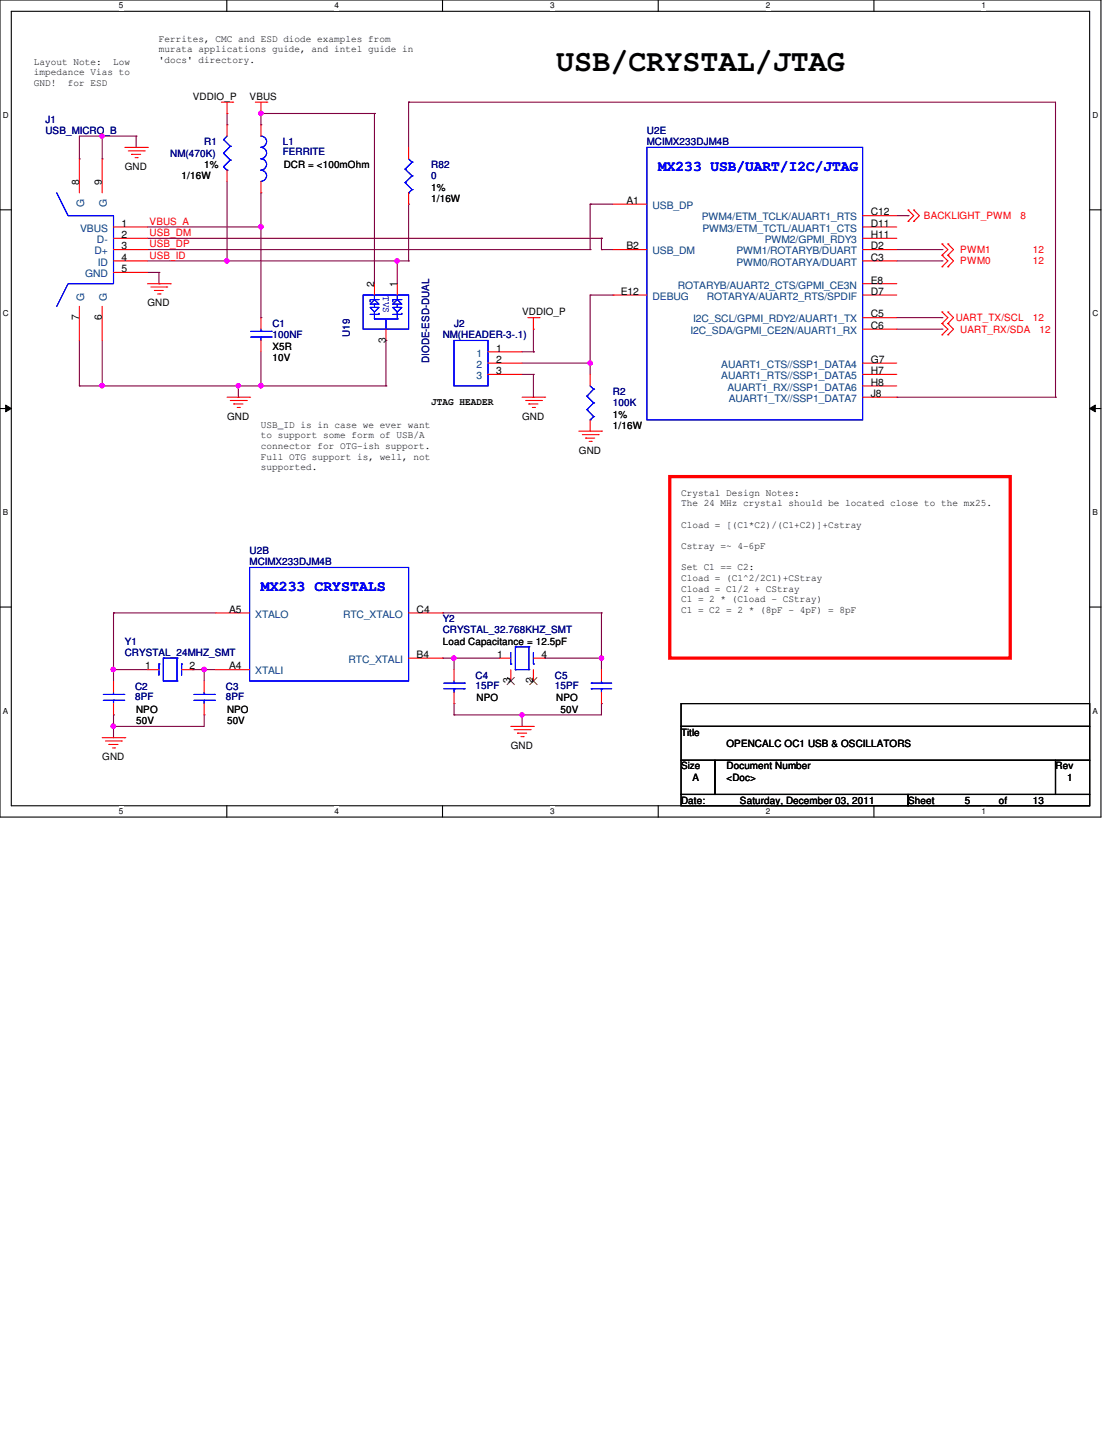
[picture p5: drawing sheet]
<svg xmlns="http://www.w3.org/2000/svg" width="216mm" height="279mm" viewBox="0 0 216 279" stroke-linecap="round" stroke-linejoin="round" font-family="sans-serif">
<path d="M0 0h214.3v159.1h-214.3zM2.2 2.2h209.9v154.7h-209.9z" fill="none" stroke="#000" stroke-width=".21"/>
<g fill="#fff">
<path d="M23.2 .2h.8v1.8h-.8z"/>
<path d="M23.2 157.1h.8v1.8h-.8z"/>
</g>
<path d="M44.2 0v2.2M44.2 156.9v2.2" fill="none" stroke="#000" stroke-width=".21"/>
<g fill="#fff">
<path d="M65.1 .2h.9v1.8h-.9z"/>
<path d="M65.1 157.1h.9v1.8h-.9z"/>
</g>
<path d="M86.1 0v2.2M86.1 156.9v2.2" fill="none" stroke="#000" stroke-width=".21"/>
<g fill="#fff">
<path d="M107.1 .2h.9v1.8h-.9z"/>
<path d="M107.1 157.1h.9v1.8h-.9z"/>
</g>
<path d="M128.1 0v2.2M128.1 156.9v2.2" fill="none" stroke="#000" stroke-width=".21"/>
<g fill="#fff">
<path d="M149.1 .2h.9v1.8h-.9z"/>
<path d="M149.1 157.1h.9v1.8h-.9z"/>
</g>
<path d="M170.1 0v2.2M170.1 156.9v2.2" fill="none" stroke="#000" stroke-width=".21"/>
<g fill="#fff">
<path d="M191.1 .2h.9v1.8h-.9z"/>
<path d="M191.1 157.1h.9v1.8h-.9z"/>
<path d="M.6 21.5h1.1v1.8h-1.1z"/>
<path d="M212.7 21.5h1.1v1.8h-1.1z"/>
<path d="M.6 60.2h1.1v1.7h-1.1z"/>
<path d="M212.7 60.2h1.1v1.7h-1.1z"/>
</g>
<path d="M0 40.9h2.2M212.1 40.9h2.2" fill="none" stroke="#000" stroke-width=".21"/>
<g fill="#fff">
<path d="M.6 98.8h1v1.8h-1z"/>
<path d="M212.7 98.8h1v1.8h-1z"/>
</g>
<path d="M0 79.5h2.2M212.1 79.5h2.2" fill="none" stroke="#000" stroke-width=".21"/>
<path d="M1.1 78.9l1.1 .6-1.1 .7zM212.1 79.5l1.1-.6v1.3z" fill="#000"/>
<path d="M1.1 78.9l1.1 .6-1.1 .7zM212.1 79.5l1.1-.6v1.3z" fill="none" stroke="#000" stroke-width=".19"/>
<g fill="#fff">
<path d="M.6 137.5h1v1.8h-1z"/>
<path d="M212.7 137.5h1v1.8h-1z"/>
</g>
<path d="M0 118.2h2.2M212.1 118.2h2.2" fill="none" stroke="#000" stroke-width=".21"/>
<g fill="none" stroke="#800040" stroke-width=".21">
<path d="M28.7 46.4h88.4M28.7 48.6h86.2M114.9 48.6h.1M117.1 46.4h.1M117.1 48.6h.1M117.1 48.6h2.2M101.6 70.7h13.3M114.9 70.7h.1M22.1 119.3h.1M22.1 119.3h19.9M22.1 119.3v13.3M22.1 130.4h.1"/>
<path d="M39.8 130.4h.1M39.8 130.4v2.2"/>
</g>
<circle cx="114.9" cy="70.7" r=".43" fill="#f0f"/>
<circle cx="114.9" cy="70.7" r=".43" fill="none" stroke="#f0f" stroke-width=".21"/>
<g fill="none" stroke="#800040" stroke-width=".21">
<path d="M19.9 30.9h.1M19.9 26.5v4.4M44.2 24.3h.1M44.2 22.1v2.2M114.9 39.8h.1M114.9 39.8h4.4M28.7 44.2h22.1M50.8 44.2h.1M50.8 44.2v17.6M114.9 57.4h.1M114.9 57.4v13.3M114.9 57.4h4.4"/>
<path d="M119.3 57.4h.1M15.5 75.1h.1M15.5 66.3v8.8M50.8 61.8h.1M103.8 68.5h.1M103.8 64.1v4.4"/>
</g>
<circle cx="50.8" cy="44.1" r=".43" fill="#f0f"/>
<circle cx="50.8" cy="44.1" r=".43" fill="none" stroke="#f0f" stroke-width=".21"/>
<g fill="none" stroke="#800040" stroke-width=".21">
<path d="M44.2 35.3v15.5M50.8 37.5h.1M50.8 24.3h.1M50.8 22.1v2.2M50.8 37.5v6.7M28.7 50.8h15.5M30.9 55.2h.1M30.9 53v2.2M44.2 50.8h.1M46.4 77.3h.1M46.4 75.1v2.2M103.8 77.3h.1"/>
<path d="M103.8 72.9v4.4M114.9 70.7h.1M114.9 70.7v2.2M22.1 130.4h.1M22.1 130.4h6.6M39.8 139.2h.1M39.8 139.2v2.2"/>
</g>
<circle cx="22.1" cy="130.3" r=".43" fill="#f0f"/>
<circle cx="22.1" cy="130.3" r=".43" fill="none" stroke="#f0f" stroke-width=".21"/>
<path d="M19.9 26.5h6.6M26.5 26.5h.1M101.6 68.5h2.2M103.8 68.5h.1" fill="none" stroke="#800040" stroke-width=".21"/>
<circle cx="19.9" cy="26.5" r=".43" fill="#f0f"/>
<circle cx="19.9" cy="26.5" r=".43" fill="none" stroke="#f0f" stroke-width=".21"/>
<path d="M15.5 26.5h4.4M19.9 26.5h.1M28.7 53h2.2M30.9 53h.1M22.1 141.4h.1M22.1 141.4v2.2" fill="none" stroke="#800040" stroke-width=".21"/>
<circle cx="22.1" cy="141.4" r=".43" fill="#f0f"/>
<circle cx="22.1" cy="141.4" r=".43" fill="none" stroke="#f0f" stroke-width=".21"/>
<path d="M26.5 28.7h.1M26.5 26.5v2.2M19.9 75.1h.1M19.9 66.3v8.8M19.9 75.1h30.9M46.4 75.1h.1M50.8 75.1h.1M50.8 68.5v6.6M101.6 72.9h2.2M103.8 72.9h.1" fill="none" stroke="#800040" stroke-width=".21"/>
<circle cx="46.4" cy="75.1" r=".42" fill="#f0f"/>
<circle cx="46.4" cy="75.1" r=".42" fill="none" stroke="#f0f" stroke-width=".21"/>
<path d="M15.5 30.9h.1M15.5 26.5v4.4M15.5 75.1h4.4M19.9 75.1h.1" fill="none" stroke="#800040" stroke-width=".21"/>
<circle cx="19.9" cy="75.1" r=".43" fill="#f0f"/>
<circle cx="19.9" cy="75.1" r=".43" fill="none" stroke="#f0f" stroke-width=".21"/>
<path d="M88.4 128.1h.1M88.4 128.1v2.3" fill="none" stroke="#800040" stroke-width=".21"/>
<circle cx="88.3" cy="128.1" r=".43" fill="#f0f"/>
<circle cx="88.3" cy="128.1" r=".43" fill="none" stroke="#f0f" stroke-width=".21"/>
<path d="M106 128.1h.1M106 128.1h11.1M117.1 128.1h.1M117.1 128.1v2.3" fill="none" stroke="#800040" stroke-width=".21"/>
<circle cx="117.1" cy="128.1" r=".43" fill="#f0f"/>
<circle cx="117.1" cy="128.1" r=".43" fill="none" stroke="#f0f" stroke-width=".21"/>
<path d="M86.2 119.3h.1M86.2 119.3h30.9M117.1 119.3h.1M117.1 119.3v8.8M86.2 128.1h.1M86.2 128.1h11M88.4 128.1h.1M101.6 139.2h.1M101.6 139.2v2.2M117.1 137h.1M117.1 137v2.2" fill="none" stroke="#800040" stroke-width=".21"/>
<circle cx="101.6" cy="139.2" r=".42" fill="#f0f"/>
<circle cx="101.6" cy="139.2" r=".42" fill="none" stroke="#f0f" stroke-width=".21"/>
<path d="M39.8 130.4h.1M39.8 130.4h2.2" fill="none" stroke="#800040" stroke-width=".21"/>
<circle cx="39.7" cy="130.3" r=".43" fill="#f0f"/>
<circle cx="39.7" cy="130.3" r=".43" fill="none" stroke="#f0f" stroke-width=".21"/>
<g fill="none" stroke="#800040" stroke-width=".21">
<path d="M114.9 39.8h.1M114.9 39.8v8.8M117.1 46.4h.1M117.1 46.4v2.2M174.6 50.8h8.8M174.6 48.6h8.8M183.4 50.8h.1M183.4 48.6h.1M50.8 75.1h24.3M75.1 75.1h.1M174.6 64.1h8.8M174.6 61.8h8.8"/>
<path d="M183.4 64.1h.1M183.4 61.8h.1M22.1 139.2h.1M22.1 139.2v2.2M37.5 130.4h.1M37.5 130.4h2.3M88.4 139.2h.1M88.4 137h.1M88.4 139.2h28.7M88.4 137v2.2M101.6 139.2h.1M22.1 141.4h.1"/>
<path d="M22.1 141.4h17.7"/>
</g>
<circle cx="50.8" cy="75.1" r=".43" fill="#f0f"/>
<circle cx="50.8" cy="75.1" r=".43" fill="none" stroke="#f0f" stroke-width=".21"/>
<path d="M50.8 22.1h22.1M72.9 22.1h.1M75.1 66.3h.1M75.1 66.3v8.8" fill="none" stroke="#800040" stroke-width=".21"/>
<circle cx="50.8" cy="22.1" r=".43" fill="#f0f"/>
<circle cx="50.8" cy="22.1" r=".43" fill="none" stroke="#f0f" stroke-width=".21"/>
<path d="M72.9 22.1h.1M72.9 22.1v33.1M44.2 50.8h33.1M77.3 50.8h.1" fill="none" stroke="#800040" stroke-width=".21"/>
<circle cx="44.2" cy="50.8" r=".43" fill="#f0f"/>
<circle cx="44.2" cy="50.8" r=".43" fill="none" stroke="#f0f" stroke-width=".21"/>
<circle cx="77.3" cy="50.8" r=".43" fill="#f0f"/>
<circle cx="77.3" cy="50.8" r=".43" fill="none" stroke="#f0f" stroke-width=".21"/>
<g fill="none" stroke="#800040" stroke-width=".21">
<path d="M79.5 19.9h.1M79.5 19.9h126v57.4M79.5 19.9v8.8M79.5 39.8h.1M79.5 39.8v11M77.3 50.8h.1M77.3 50.8v4.4M77.3 50.8h2.2M79.5 50.8h.1M174.6 42h2.2M176.8 42h.1M174.6 77.3h.1"/>
<path d="M174.6 77.3h30.9M205.5 77.3h.1"/>
</g>
<g fill="none" stroke="#f00" stroke-width=".21">
<path d="M43.1 19.9h2.2M44.2 19.9v2.2M45.3 19.9h.1M49.7 19.9h2.2M50.8 19.9v2.2M51.9 19.9h.1M15.5 30.9v6.6M19.9 30.9v6.6M24.3 28.7h4.4M25 29.4h3.1M25.6 30.1h.1M25.6 30.1h1.8"/>
<path d="M26.3 30.7h.4M26.7 30.7h.1M28.1 29.4h.1M28.7 28.7h.1M44.2 22.1h.1M44.2 24.3v2.2M44.2 33.1v2.2M50.8 22.1h.1M50.8 24.3v2.2M50.8 35.3v2.2M79.5 28.7v2.2M79.5 37.5v2.3"/>
<path d="M119.3 39.8h6.6M15.5 59.6v6.7M19.9 59.6v6.7M22.1 48.6h6.6M22.1 50.8h6.6M22.1 46.4h6.6M22.1 44.2h6.6M22.1 53h6.6M28.7 55.2h4.4M29.4 55.9h3.1M30.1 56.6h.1M30.1 56.6h1.7"/>
<path d="M30.7 57.2h.5M31.2 57.2h.1M32.5 55.9h.1M33.1 55.2h.1M72.9 55.2v2.2M77.3 55.2v2.2M119.3 48.6h6.6M119.3 57.4h6.6M167.9 55.2h6.7M167.9 48.6h6.7M167.9 57.4h6.7M167.9 50.8h6.7"/>
<path d="M167.9 46.4h6.7M167.9 44.2h6.7M167.9 42h6.7M176.8 43.1h.1M176.8 40.9h.1M176.8 40.9l1.1 1.1-1.1 1.1M177.9 43.1h.1M177.9 40.9h.1M177.9 40.9l1.1 1.1-1.1 1.1M183.4 51.9h.1M183.4 49.7h.1M183.4 47.5h.1"/>
<path d="M183.4 49.7l1.1 1.1-1.1 1.1M183.4 47.5l1.1 1.1-1.1 1.1M184.5 51.9h.1M184.5 49.7h.1M184.5 47.5h.1M184.5 49.7l1.1 1.1-1.1 1.1M184.5 47.5l1.1 1.1-1.1 1.1M44.2 77.3h4.4M44.8 78h3.2M45.5 78.7h.1M45.5 78.7h1.8M46.2 79.3h.4"/>
<path d="M46.6 79.3h.1M48 78h.1M48.6 77.3h.1M50.8 61.8v2.3M50.8 66.3v2.2M75.1 64.1v2.2M95 70.7h6.6M95 72.9h6.6M95 68.5h6.6M101.6 77.3h4.4M102.3 78h3.1M102.7 61.8h2.2"/>
<path d="M103 78.7h.1M103 78.7h1.7M103.6 79.3h.5M103.8 64.1h.1M103.8 61.8v2.3M104.1 79.3h.1M104.9 61.8h.1M105.4 78h.1M106 77.3h.1M114.9 72.9v2.2M167.9 77.3h6.7M167.9 61.8h6.7"/>
<path d="M167.9 64.1h6.7M167.9 70.7h6.7M167.9 72.9h6.7M167.9 75.1h6.7M183.4 65.2h.1M183.4 63h.1M183.4 60.7h.1M183.4 63l1.1 1.1-1.1 1.1M183.4 60.7l1.1 1.1-1.1 1.2M184.5 65.2h.1M184.5 63h.1M184.5 60.7h.1"/>
<path d="M184.5 63l1.1 1.1-1.1 1.1M184.5 60.7l1.1 1.1-1.1 1.2M112.7 83.9h4.4M113.4 84.6h3.1M114 85.3h.1M114 85.3h1.8M114.7 85.9h.4M114.9 81.7v2.2M115.1 85.9h.1M116.5 84.6h.1M117.1 83.9h.1M42 119.3h6.6"/>
<path d="M79.5 119.3h6.7M22.1 132.6v2.2M22.1 137v2.2M28.7 130.4h2.2M35.3 130.4h2.2M39.8 132.6v2.2M39.8 137v2.2M42 130.4h6.6M79.5 128.1h6.7M88.4 130.4v2.2M88.4 134.8v2.2M97.2 128.1h2.2"/>
<path d="M99.4 130.4v2.2M103.8 130.4v2.2M103.8 128.1h2.2M117.1 130.4v2.2M117.1 134.8v2.2M19.9 143.6h4.4M20.5 144.3h3.1M21.2 144.9h.1M21.2 144.9h1.8M21.9 145.6h.4M22.3 145.6h.1M23.6 144.3h.1"/>
<path d="M24.3 143.6h.1M99.4 141.4h4.4M100.1 142.1h3.1M100.8 142.7h.1M100.8 142.7h1.7M101.4 143.4h.5M101.9 143.4h.1M103.2 142.1h.1M103.8 141.4h.1"/>
</g>
<path d="M132.6 137h79.5v4.4h-79.5zM132.6 141.4h79.5v6.6h-79.5zM132.6 148h6.6v6.7h-6.6zM132.6 154.7h44.2v2.2h-44.2zM139.2 148h66.3v6.7h-66.3zM176.8 154.7h35.3v2.2h-35.3zM205.5 148h6.6v6.7h-6.6z" fill="none" stroke="#000" stroke-width=".21"/>
<path d="M130.4 92.8h66.3v35.3h-66.3z" fill="none" stroke="#f00" stroke-width=".63"/>
<g fill="none" stroke="#00f" stroke-width=".21">
<path d="M11 37.5l2.3 4.5h8.8v13.2h-8.8l-2.3 4.4M43.5 27.2h.1M43.5 29.8h.1M43.5 32.5h.1M43.5 27.2l1.3 1.3M43.5 29.8l1.3 1.4M43.5 32.5l.7 .6M44.2 33.1h.1M44.2 26.5l-.7 .7M44.8 28.5h.1M44.8 31.2h.1M44.8 28.5l-1.3 1.3"/>
<path d="M44.8 31.2l-1.3 1.3M50.8 26.5a1.08 1.08 0 0 1 1.1 1.1 1.08 1.08 0 0 1-1.1 1.1M50.8 28.7a1.1 1.1 0 0 1 1.1 1.1 1.1 1.1 0 0 1-1.1 1.1M50.8 30.9a1.08 1.08 0 0 1 1.1 1.1 1.08 1.08 0 0 1-1.1 1.1M50.8 33.1a1.08 1.08 0 0 1 1.1 1.1 1.08 1.08 0 0 1-1.1 1.1M78.9 32.9h.1M78.9 35.6h.1M78.9 32.9l1.3 1.3M78.9 35.6l1.3 1.3M79.5 37.5h.1M79.5 30.9l.7 .7M80.2 31.6h.1"/>
<path d="M80.2 34.2h.1M80.2 36.9h.1M80.2 31.6l-1.3 1.3M80.2 34.2l-1.3 1.4M80.2 36.9l-.7 .6M125.9 28.7h42v53h-42zM70.7 57.4h8.8v6.7h-8.8zM72.9 58.3l.9 .9h-1.7zM72.9 59.2h.1M72.9 58.3h.1M72.9 57.4v.9M72.9 59.2v.7"/>
<path d="M73.8 58.3h-1.7v.5M76.5 59.2l.8-.9 .9 .9zM77.3 59.9h.1M77.3 58.3h.1M77.3 57.4v.9M77.3 59.2v.7M78.2 58.3h-1.7v.5M48.8 65.6h4M48.8 64.5h4M50.8 64.5h.1M50.8 65.6h.1M50.8 64.1v.4"/>
<path d="M50.8 65.6v.7M52.8 65.6h.1M52.8 64.5h.1M72.9 60.7l-.8-.8h1.7l-.9 .8v1.4M72.9 62.1h.1M72.9 62.1h4.4M73.8 61v.2h-1.7M75.1 64.1h.1M75.1 62.1v2M77.3 60.7l-.8-.8h1.7l-.9 .8v.5M77.3 62.1h.1M77.3 61.2h.1"/>
<path d="M77.3 61.2v.9M78.2 61v.2h-1.7M88.4 66.3h6.6v8.8h-6.6zM114.3 77.1h.1M114.3 79.8h.1M114.3 77.1l1.3 1.3M114.3 79.8l1.3 1.3M114.9 75.1l.7 .7M115.6 75.8h.1M115.6 78.4h.1M115.6 75.8l-1.3 1.3M115.6 78.4l-1.3 1.4"/>
<path d="M114.9 81.7h.1M115.6 81.1h.1M115.6 81.1l-.7 .6M48.6 110.5h30.9v22.1h-30.9zM20.1 136.4h4M20.1 135.2h4M22.1 135.2h.1M22.1 136.4h.1M22.1 134.8v.4M22.1 136.4v.6M24.1 136.4h.1M24.1 135.2h.1"/>
<path d="M30.9 129.3h.1M30.9 129.3v2.2M31.8 128.1h.1M31.8 132.6h.1M31.8 128.1v4.5M31.8 128.1h2.7M31.8 132.6h2.7M34.5 128.1h.1M34.5 132.6h.1M34.5 128.1v4.5M35.3 129.3h.1M35.3 129.3v2.2"/>
<path d="M37.8 136.4h3.9M37.8 135.2h3.9M39.8 135.2h.1M39.8 136.4h.1M39.8 134.8v.4M39.8 136.4v.6M41.7 136.4h.1M41.7 135.2h.1M86.4 134.1h4M86.4 133h4M88.4 133h.1M88.4 134.1h.1"/>
<path d="M88.4 132.6v.4M88.4 134.1v.7M90.4 134.1h.1M90.4 133h.1M99.4 129.3h.1M99.4 127v2.3M100.3 130.4h.1M100.3 125.9h.1M100.3 125.9v4.5M100.3 130.4h2.7M100.3 125.9h2.7M103 130.4h.1"/>
<path d="M103 125.9h.1M103 125.9v4.5M103.8 129.3h.1M103.8 127v2.3M115.1 134.1h.1M115.1 133h.1M115.1 134.1h4M115.1 133h4M117.1 133h.1M117.1 134.1h.1M117.1 132.6v.4M117.1 134.1v.7"/>
</g>
<path d="M98.8 131.9l1.4 1.4M100.1 131.9l-1.4 1.4M103.2 131.9l1.4 1.4M104.5 131.9l-1.4 1.4" fill="none" stroke="#804000" stroke-width=".19"/>
<circle cx="114.9" cy="70.7" r=".43" fill="#f0f"/>
<circle cx="114.9" cy="70.7" r=".43" fill="none" stroke="#f0f" stroke-width=".21"/>
<circle cx="50.8" cy="44.1" r=".43" fill="#f0f"/>
<circle cx="50.8" cy="44.1" r=".43" fill="none" stroke="#f0f" stroke-width=".21"/>
<circle cx="22.1" cy="130.3" r=".43" fill="#f0f"/>
<circle cx="22.1" cy="130.3" r=".43" fill="none" stroke="#f0f" stroke-width=".21"/>
<circle cx="19.9" cy="26.5" r=".43" fill="#f0f"/>
<circle cx="19.9" cy="26.5" r=".43" fill="none" stroke="#f0f" stroke-width=".21"/>
<circle cx="22.1" cy="141.4" r=".43" fill="#f0f"/>
<circle cx="22.1" cy="141.4" r=".43" fill="none" stroke="#f0f" stroke-width=".21"/>
<circle cx="46.4" cy="75.1" r=".42" fill="#f0f"/>
<circle cx="46.4" cy="75.1" r=".42" fill="none" stroke="#f0f" stroke-width=".21"/>
<circle cx="19.9" cy="75.1" r=".43" fill="#f0f"/>
<circle cx="19.9" cy="75.1" r=".43" fill="none" stroke="#f0f" stroke-width=".21"/>
<circle cx="88.3" cy="128.1" r=".43" fill="#f0f"/>
<circle cx="88.3" cy="128.1" r=".43" fill="none" stroke="#f0f" stroke-width=".21"/>
<circle cx="117.1" cy="128.1" r=".43" fill="#f0f"/>
<circle cx="117.1" cy="128.1" r=".43" fill="none" stroke="#f0f" stroke-width=".21"/>
<circle cx="101.6" cy="139.2" r=".42" fill="#f0f"/>
<circle cx="101.6" cy="139.2" r=".42" fill="none" stroke="#f0f" stroke-width=".21"/>
<circle cx="39.7" cy="130.3" r=".43" fill="#f0f"/>
<circle cx="39.7" cy="130.3" r=".43" fill="none" stroke="#f0f" stroke-width=".21"/>
<circle cx="50.8" cy="75.1" r=".43" fill="#f0f"/>
<circle cx="50.8" cy="75.1" r=".43" fill="none" stroke="#f0f" stroke-width=".21"/>
<circle cx="50.8" cy="22.1" r=".43" fill="#f0f"/>
<circle cx="50.8" cy="22.1" r=".43" fill="none" stroke="#f0f" stroke-width=".21"/>
<circle cx="44.2" cy="50.8" r=".43" fill="#f0f"/>
<circle cx="44.2" cy="50.8" r=".43" fill="none" stroke="#f0f" stroke-width=".21"/>
<circle cx="77.3" cy="50.8" r=".43" fill="#f0f"/>
<circle cx="77.3" cy="50.8" r=".43" fill="none" stroke="#f0f" stroke-width=".21"/>
<text font-size="5.9" x="108.3" y="13.8">USB/CRYSTAL/JTAG</text>
<g font-size="2.8" fill="#00f">
<text x="128.1" y="33.3">MX233 USB/UART/I2C/JTAG</text>
<text x="50.8" y="115.1">MX233 CRYSTALS</text>
</g>
<g font-size="2">
<text x="15.4" y="36" transform="rotate(-90 15.4 36)">8</text>
<text x="19.9" y="36" transform="rotate(-90 19.9 36)">9</text>
<text x="122" y="39.7">A1</text>
<text x="169.5" y="42">C12</text>
<text x="23.7" y="44.2">1</text>
<text x="23.7" y="46.4">2</text>
<text x="169.5" y="46.4">H11</text>
<text x="169.5" y="44.2">D11</text>
<text x="23.7" y="48.6">3</text>
<text x="23.7" y="50.8">4</text>
<text x="23.7" y="53">5</text>
<text x="122" y="48.6">B2</text>
<text x="169.5" y="50.8">C3</text>
<text x="169.5" y="48.6">D2</text>
<text x="72.9" y="55.9" transform="rotate(-90 72.9 55.9)">2</text>
<text x="77.3" y="55.9" transform="rotate(-90 77.3 55.9)">1</text>
<text x="120.9" y="57.4">E12</text>
<text x="169.5" y="57.4">D7</text>
<text x="169.5" y="55.2">E8</text>
<text x="15.4" y="62.3" transform="rotate(-90 15.4 62.3)">7</text>
<text x="19.9" y="62.3" transform="rotate(-90 19.9 62.3)">6</text>
<text x="169.5" y="61.8">C5</text>
<text x="169.5" y="64.1">C6</text>
<text x="75.1" y="66.8" transform="rotate(-90 75.1 66.8)">3</text>
<text x="96.6" y="68.5">1</text>
<text x="96.6" y="70.7">2</text>
<text x="169.5" y="70.7">G7</text>
<text x="96.6" y="72.9">3</text>
<text x="169.5" y="72.9">H7</text>
<text x="169.5" y="75.1">H8</text>
<text x="169.5" y="77.3">J8</text>
<text x="44.6" y="119.3">A5</text>
<text x="81.1" y="119.3">C4</text>
<text x="28.3" y="130.3">1</text>
<text x="36.9" y="130.3">2</text>
<text x="44.6" y="130.3">A4</text>
<text x="81.1" y="128.1">B4</text>
<text x="96.8" y="128.1">1</text>
<text x="105.4" y="128.1">4</text>
<text x="99.4" y="133.1" transform="rotate(-90 99.4 133.1)">3</text>
<text x="103.8" y="133.1" transform="rotate(-90 103.8 133.1)">2</text>
</g>
<g font-size="2" fill="#004080">
<text x="16.4" y="40.2" transform="rotate(-90 16.4 40.2)">G</text>
<text x="20.8" y="40.2" transform="rotate(-90 20.8 40.2)">G</text>
<text x="127" y="40.7">USB_DP</text>
<text x="15.6" y="45.1">VBUS</text>
<text x="18.9" y="47.3">D-</text>
<text x="136.6" y="42.9">PWM4/ETM_TCLK/AUART1_RTS</text>
<text x="136.7" y="45.1">PWM3/ETM_TCTL/AUART1_CTS</text>
<text x="148.9" y="47.3">PWM2/GPMI_RDY3</text>
<text x="16.6" y="54">GND</text>
<text x="18.4" y="49.5">D+</text>
<text x="19" y="51.7">ID</text>
<text x="127" y="49.5">USB_DM</text>
<text x="143.4" y="51.7">PWM0/ROTARYA/DUART</text>
<text x="143.4" y="49.5">PWM1/ROTARYB/DUART</text>
<text x="16.4" y="58.5" transform="rotate(-90 16.4 58.5)">G</text>
<text x="20.8" y="58.5" transform="rotate(-90 20.8 58.5)">G</text>
<text x="127" y="58.4">DEBUG</text>
<text x="132" y="56.2">ROTARYB/AUART2_CTS/GPMI_CE3N</text>
<text x="137.6" y="58.4">ROTARYA/AUART2_RTS/SPDIF</text>
<text x="134.5" y="65">I2C_SDA/GPMI_CE2N/AUART1_RX</text>
<text x="135" y="62.8">I2C_SCL/GPMI_RDY2/AUART1_TX</text>
<text x="92.8" y="69.4">1</text>
<text x="92.8" y="71.6">2</text>
<text x="140.4" y="71.6">AUART1_CTS//SSP1_DATA4</text>
<text x="92.8" y="73.8">3</text>
<text x="140.4" y="73.8">AUART1_RTS//SSP1_DATA5</text>
<text x="141.6" y="76.1">AUART1_RX//SSP1_DATA6</text>
<text x="141.9" y="78.3">AUART1_TX//SSP1_DATA7</text>
<text x="49.7" y="120.3">XTALO</text>
<text x="66.8" y="120.3">RTC_XTALO</text>
<text x="49.7" y="131.3">XTALI</text>
<text x="67.9" y="129.1">RTC_XTALI</text>
</g>
<g font-size="1.9">
<text x="30.9" y="8.1">Ferrites, CMC and ESD diode examples from</text>
<text x="30.9" y="10.2">murata applications guide, and intel guide in</text>
<text x="6.6" y="12.6">Layout Note:</text>
<text x="6.6" y="14.6">impedance Vias to</text>
<text x="6.6" y="16.7">GND!</text>
<text x="13.2" y="16.7">for ESD</text>
<text x="22" y="12.6">Low</text>
<text x="30.9" y="12.3">'docs' directory.</text>
<text x="37.5" y="19.4">VDDIO_P</text>
<text x="48.6" y="19.4">VBUS</text>
<text x="24.3" y="33.1">GND</text>
<text x="35.3" y="34.9">1/16W</text>
<text x="39.8" y="32.7">1%</text>
<text x="55.2" y="32.7">DCR = &lt;100mOhm</text>
<text x="83.9" y="37.1">1%</text>
<text x="83.9" y="39.3">1/16W</text>
<text x="28.7" y="59.6">GND</text>
<text x="101.6" y="61.4">VDDIO_P</text>
<text x="53" y="68.1">X5R</text>
<text x="53" y="70.3">10V</text>
<text x="44.2" y="81.7">GND</text>
<text x="50.8" y="83.3">USB_ID is in case we ever want</text>
<text x="83.9" y="79">JTAG HEADER</text>
<text x="101.6" y="81.7">GND</text>
<text x="119.3" y="81.3">1%</text>
<text x="119.3" y="83.5">1/16W</text>
<text x="50.8" y="85.3">to support some form of USB/A</text>
<text x="50.8" y="87.4">connector for OTG-ish support.</text>
<text x="50.8" y="89.5">Full OTG support is, well, not</text>
<text x="112.7" y="88.4">GND</text>
<text x="50.8" y="91.6">supported.</text>
<text x="132.6" y="96.5">Crystal Design Notes:</text>
<text x="132.6" y="98.6">The 24 MHz crystal should be located close to the mx25.</text>
<text x="132.6" y="102.7">Cload = [(C1*C2)/(C1+C2)]+Cstray</text>
<text x="132.6" y="106.9">Cstray =~ 4-6pF</text>
<text x="132.6" y="111">Set C1 == C2:</text>
<text x="132.6" y="113.1">Cload = (C1^2/2C1)+CStray</text>
<text x="132.6" y="115.2">Cload = C1/2 + CStray</text>
<text x="132.6" y="117.3">C1 = 2 * (Cload - CStray)</text>
<text x="132.6" y="119.3">C1 = C2 = 2 * (8pF - 4pF) = 8pF</text>
<text x="86.2" y="125.5">Load Capacitance = 12.5pF</text>
<text x="92.8" y="136.6">NPO</text>
<text x="108.3" y="136.6">NPO</text>
<text x="26.5" y="138.8">NPO</text>
<text x="26.5" y="141">50V</text>
<text x="44.2" y="138.8">NPO</text>
<text x="44.2" y="141">50V</text>
<text x="109.1" y="138.8">50V</text>
<text x="132.6" y="143.2">Title</text>
<text x="19.9" y="148">GND</text>
<text x="99.4" y="145.8">GND</text>
<text x="132.6" y="149.8">Size</text>
<text x="141.4" y="149.8">Document Number</text>
<text x="141.4" y="145.4">OPENCALC OC1 USB &amp; OSCILLATORS</text>
<text x="205.5" y="149.8">Rev</text>
<text x="134.8" y="152">A</text>
<text x="141.4" y="152">&lt;Doc&gt;</text>
<text x="207.7" y="152">1</text>
<text x="132.6" y="156.5">Date:</text>
<text x="144.1" y="156.5">Saturday, December 03, 2011</text>
<text x="176.8" y="156.5">Sheet</text>
<text x="187.8" y="156.5">5</text>
<text x="194.4" y="156.5">of</text>
<text x="201.1" y="156.5">13</text>
</g>
<g font-size="1.9" fill="#000080">
<text x="8.8" y="23.9">J1</text>
<text x="8.8" y="26.1">USB_MICRO_B</text>
<text x="39.8" y="28.3">R1</text>
<text x="55" y="28.3">L1</text>
<text x="125.9" y="26.1">U2E</text>
<text x="125.9" y="28.3">MCIMX233DJM4B</text>
<text x="33.1" y="30.5">NM(470K)</text>
<text x="55" y="30.3">FERRITE</text>
<text x="83.9" y="32.7">R82</text>
<text x="83.9" y="34.9">0</text>
<text x="53" y="63.6">C1</text>
<text x="53" y="65.9">100NF</text>
<text x="68.1" y="65.6" transform="rotate(-90 68.1 65.6)">U19</text>
<text x="86.2" y="65.9">NM(HEADER-3-.1)</text>
<text x="88.4" y="63.6">J2</text>
<text x="83.6" y="70.7" transform="rotate(-90 83.6 70.7)">DIODE-ESD-DUAL</text>
<text x="119.3" y="76.9">R2</text>
<text x="119.3" y="79.1">100K</text>
<text x="48.6" y="107.8">U2B</text>
<text x="48.6" y="110.1">MCIMX233DJM4B</text>
<text x="24.3" y="125.5">Y1</text>
<text x="86.2" y="121.1">Y2</text>
<text x="86.2" y="123.3">CRYSTAL_32.768KHZ_SMT</text>
<text x="24.3" y="127.7">CRYSTAL_24MHZ_SMT</text>
<text x="26.3" y="134.4">C2</text>
<text x="26.3" y="136.4">8PF</text>
<text x="44" y="134.4">C3</text>
<text x="44" y="136.4">8PF</text>
<text x="92.6" y="132.2">C4</text>
<text x="92.6" y="134.2">15PF</text>
<text x="108" y="132.2">C5</text>
<text x="108" y="134.2">15PF</text>
</g>
<g font-size="1.9" fill="#f00">
<text x="29.1" y="46">USB_DM</text>
<text x="29.1" y="43.8">VBUS_A</text>
<text x="179.9" y="42.7">BACKLIGHT_PWM</text>
<text x="198.7" y="42.7">8</text>
<text x="29.1" y="48.2">USB_DP</text>
<text x="29.1" y="50.4">USB_ID</text>
<text x="186.9" y="51.5">PWM0</text>
<text x="186.9" y="49.3">PWM1</text>
<text x="201.1" y="51.5">12</text>
<text x="201.1" y="49.3">12</text>
<text x="186.1" y="62.5">UART_TX/SCL</text>
<text x="186.9" y="64.8">UART_RX/SDA</text>
<text x="201.1" y="62.5">12</text>
<text x="202.4" y="64.8">12</text>
</g>
<text font-size="1.9" fill="#00f" x="74.6" y="57.7" transform="rotate(90 74.6 57.7)">TVS</text>
<g font-size="1.6">
<text x="23.2" y="1.7">5</text>
<text x="65.1" y="1.7">4</text>
<text x="107.1" y="1.7">3</text>
<text x="149.1" y="1.7">2</text>
<text x="191.1" y="1.7">1</text>
<text x=".6" y="22.9">D</text>
<text x="212.7" y="22.9">D</text>
<text x=".6" y="61.6">C</text>
<text x="212.7" y="61.6">C</text>
<text x=".6" y="100.3">B</text>
<text x="212.7" y="100.3">B</text>
<text x=".6" y="138.9">A</text>
<text x="212.7" y="138.9">A</text>
<text x="23.2" y="158.5">5</text>
<text x="65.1" y="158.5">4</text>
<text x="107.1" y="158.5">3</text>
<text x="149.1" y="158.5">2</text>
<text x="191.1" y="158.5">1</text>
</g>
</svg>
